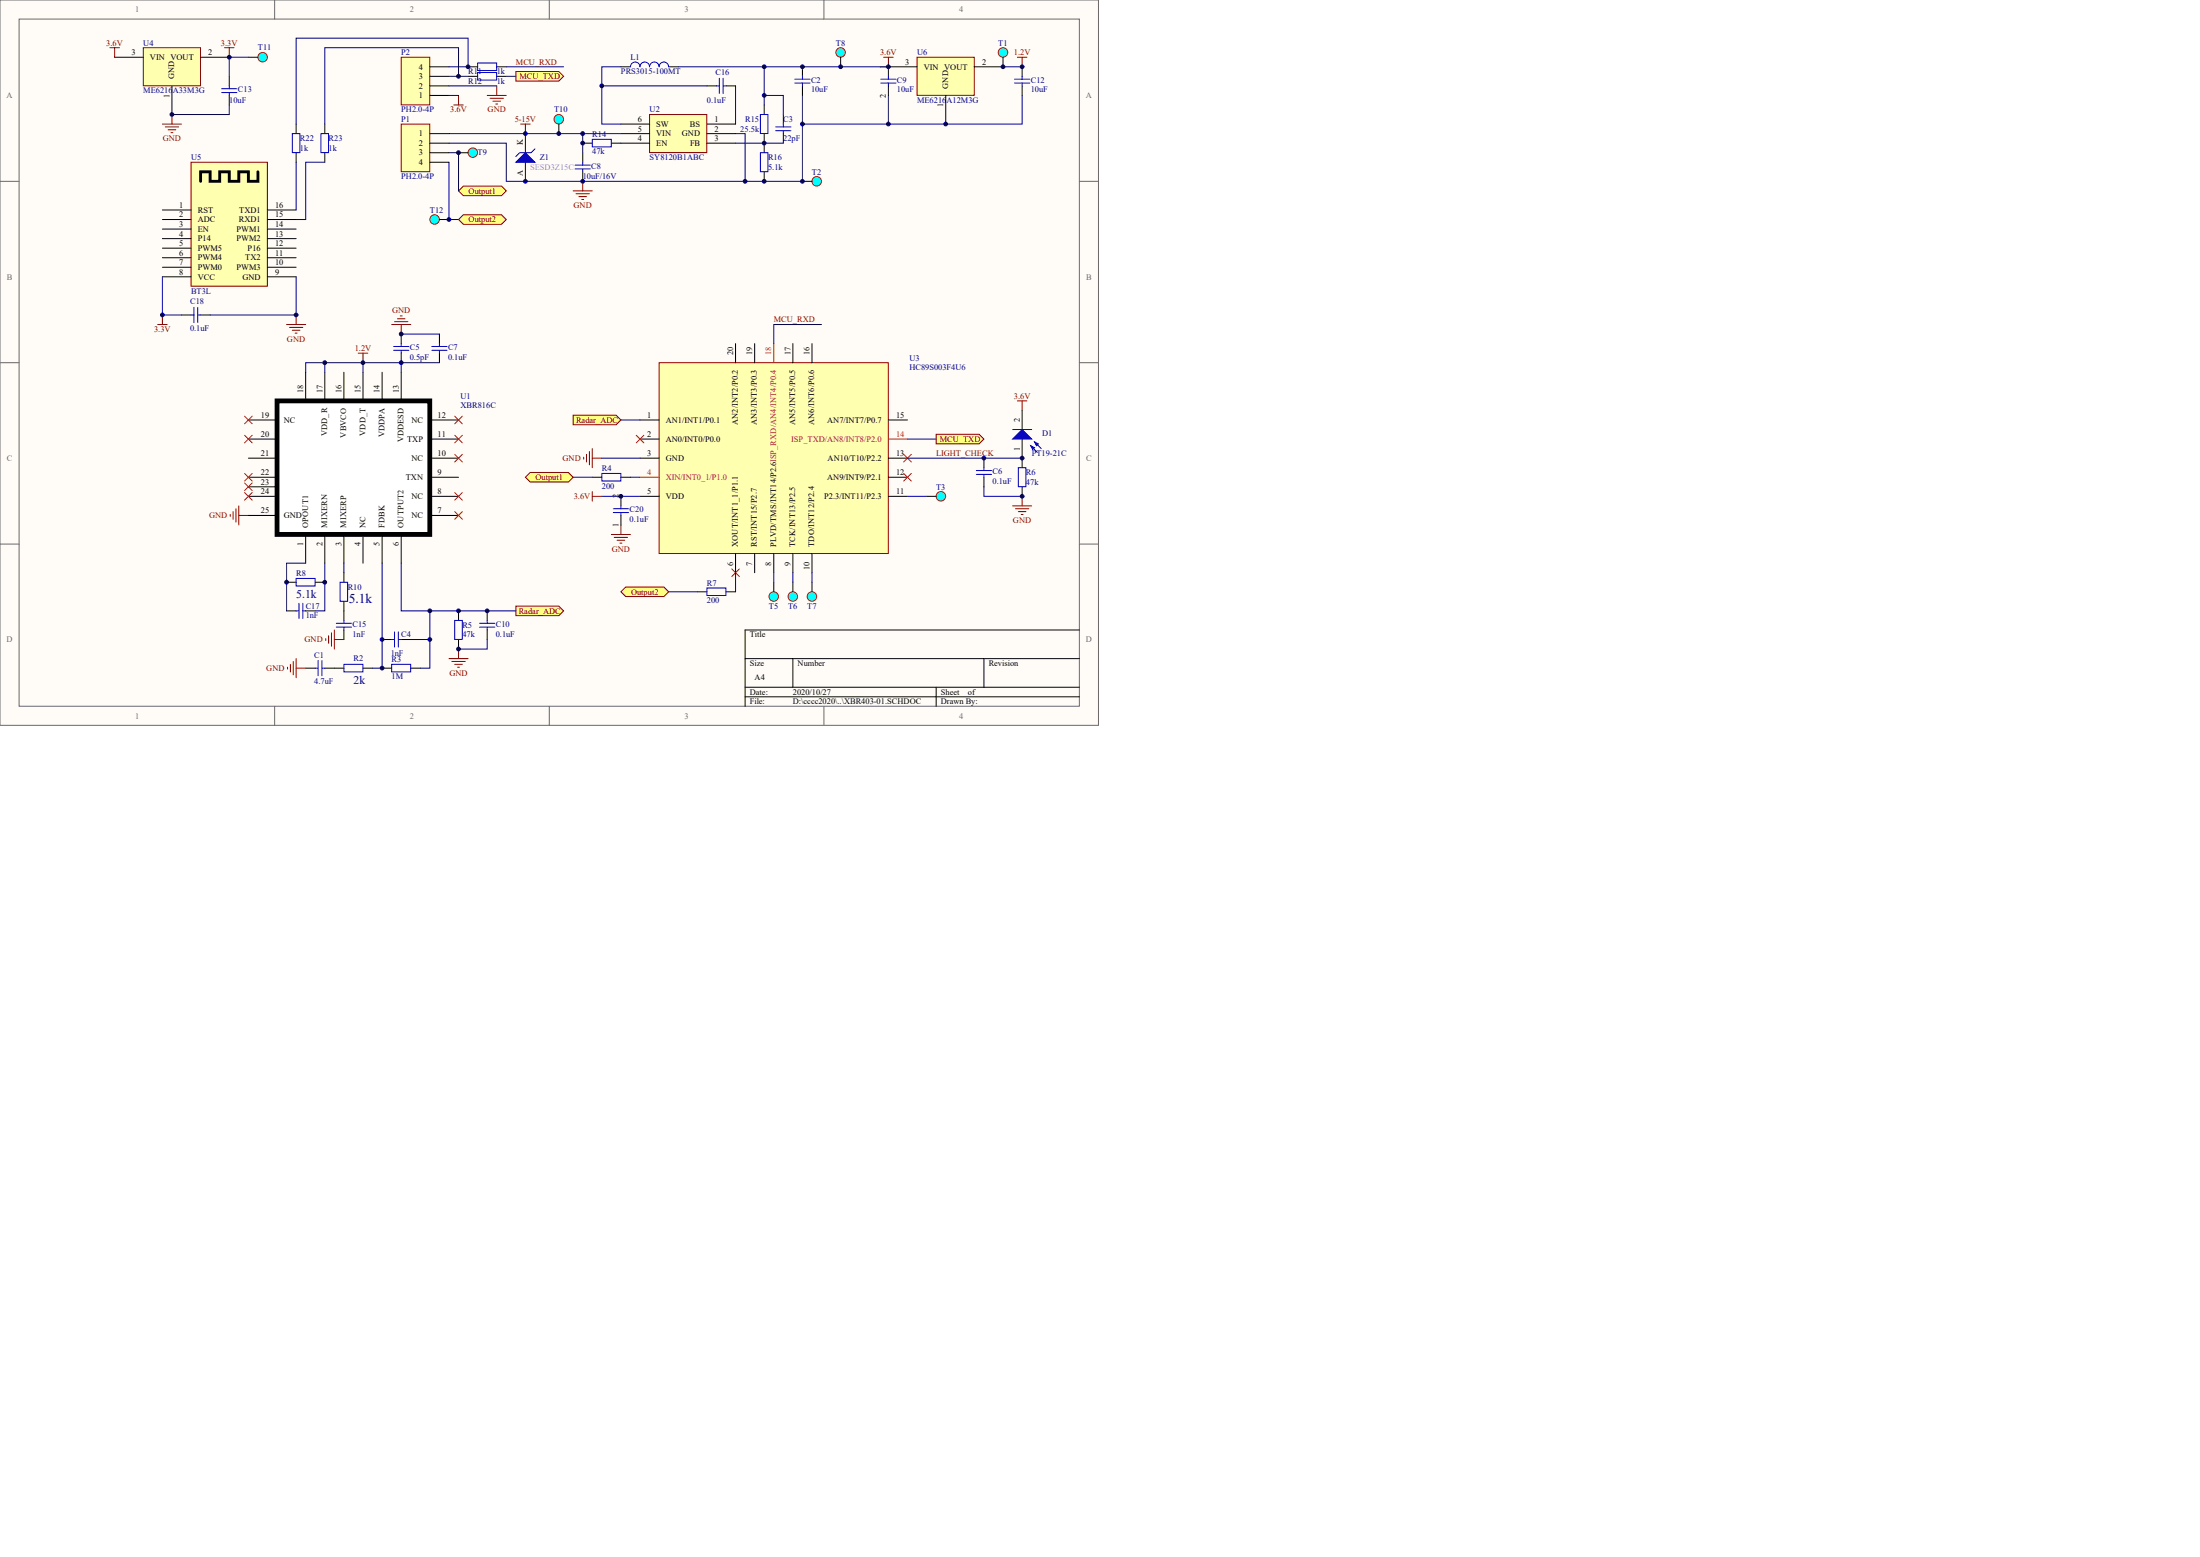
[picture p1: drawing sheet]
<svg xmlns="http://www.w3.org/2000/svg" width="840mm" height="594mm" viewBox="0 0 840 594" stroke-linecap="round" stroke-linejoin="round" font-family="sans-serif">
<g fill="#fffcf8" stroke="#696969" stroke-width=".38">
<path d="M0 0h419.2v276.8h-419.2z"/>
<path d="M7.3 7.3h404.6v262.2h-404.6z"/>
</g>
<path d="M104.8 0v7.3M209.6 0v7.3M314.4 0v7.3M0 69.2h7.3M412 69.2h7.3M0 138.4h7.3M412 138.4h7.3M0 207.6h7.3M412 207.6h7.3M104.8 269.5v7.3M209.6 269.5v7.3M314.4 269.5v7.3" fill="none" stroke="#696969" stroke-width=".38"/>
<g fill="none" stroke="#000" stroke-width=".38">
<path d="M339 25.5v3.6M339 32.8v3.6M153.1 127.5v3.6M153.1 134.8v3.6M237 189.4v3.6M237 196.7v3.6M116.7 254.9h3.6M124 254.9h7.2M138.5 254.9h3.7M145.8 254.9h3.7M145.8 244h3.7M153.1 244h3.7"/>
<path d="M156.8 254.9h3.6M284.4 251.3h127.6M302.6 251.3v10.9M375.5 251.3v10.9M412 240.4h-127.6v29.1M284.4 262.2h127.6M284.4 265.9h127.6M357.3 262.2v7.3"/>
</g>
<g fill="none" stroke="#800000" stroke-width=".38">
<path d="M136.7 134.8h3.7M138.5 134.8v3.6M149.5 123.8h7.3M150.6 122.7h5.1M151.7 121.6h2.9M152.8 120.5h.7M153.1 123.8v3.7M222.8 174.4v.8M223.8 173.4v2.9M224.9 172.3v5.1M226 171.2v7.3M226 174.8h3.7"/>
<path d="M87.9 196.3v.7M89 195.2v2.9M90 194.1v5.1M91.1 193v7.3M91.1 196.7h3.7M109.7 254.6v.7M110.8 253.5v2.9M111.9 252.4v5.1M113 251.3v7.3M113 254.9h3.7"/>
</g>
<g fill="none" stroke="#00f" stroke-width=".38">
<path d="M336.1 31.7h5.9M336.1 30.2h5.9M339 29.1v1.1M339 31.7v1.1M150.2 132.2h5.8M150.2 133.7h5.8M153.1 131.1v1.1M153.1 133.7v1.1M234.1 194.1h5.8M234.1 195.6h5.8M237 193v1.1M237 195.6v1.1"/>
<path d="M120.3 254.9h1.1M121.4 252v5.9M122.9 252v5.9M122.9 254.9h1.1M131.2 253.5h7.3v2.9h-7.3zM149.5 253.5h7.2v2.9h-7.2zM149.5 244h1.1M150.6 241.1v5.8M152 241.1v5.8M152 244h1.1"/>
</g>
<path d="M350 21.8h21.8v14.6h-21.8z" fill="#ffffb0" stroke="#800000" stroke-width=".38"/>
<g fill="none" stroke="#000" stroke-width=".38">
<path d="M339 25.5h11M360.9 36.4v10.9M371.9 25.5h10.9M390.1 25.5v3.6M390.1 32.8v3.6M222.4 58.3v3.6M222.4 65.6v3.6M167.7 127.5v3.6M167.7 134.8v3.6M116.7 142v11M390.1 156.6v7.3M94.8 167.5h10.9"/>
<path d="M94.8 174.8h10.9M390.1 167.5v11M94.8 182.1h10.9M94.8 185.7h10.9M94.8 189.4h10.9M390.1 185.7v3.7M131.2 218.5v3.7M109.4 222.2h3.6M109.4 233.1h3.6M116.7 233.1h3.6M120.3 222.2h3.7M131.2 229.4v7.3"/>
<path d="M131.2 240.4v3.6"/>
</g>
<g fill="none" stroke="#00f" stroke-width=".38">
<path d="M387.2 31.7h5.8M387.2 30.2h5.8M390.1 29.1v1.1M390.1 31.7v1.1M219.5 64.5h5.8M219.5 63h5.8M222.4 61.9v1.1M222.4 64.5v1.1M164.8 132.2h5.8M164.8 133.7h5.8M167.7 131.1v1.1M167.7 133.7v1.1"/>
<path d="M386.4 163.9h7.3M388.6 178.5h2.9v7.2h-2.9zM393.4 170.1l2.5 2.5M394.8 168.6l2.6 2.6M113 220.7h7.3v2.9h-7.3zM113 233.1h1.1M114.1 230.2v5.8M115.6 230.2v5.8M115.6 233.1h1.1M128.3 237.8h5.9M128.3 239.3h5.9M129.8 222.2h2.9v7.2h-2.9z"/>
<path d="M131.2 236.7v1.1M131.2 239.3v1.1"/>
</g>
<g fill="#00f" stroke="#00f" stroke-width=".38">
<path d="M386.4 167.5l3.7-3.6 3.6 3.6z"/>
<path d="M394.8 168.6l1.5 .8-.7 .7z"/>
<path d="M393.4 170.1l1.4 .7-.7 .7z"/>
</g>
<g fill="none" stroke="#800000" stroke-width=".38">
<path d="M337.2 21.8h3.7M339 21.8v3.7M388.3 21.8h3.6M390.1 21.8v3.7M218.7 72.8h7.3M219.8 73.9h5.1M220.9 75h2.9M222 76.1h.8M222.4 69.2v3.6M386.4 193h7.3M387.5 194.1h5.1M388.6 195.2h2.9"/>
<path d="M389.7 196.3h.8M390.1 189.4v3.6M124.3 243.6v.8M125.4 242.6v2.9M126.5 241.5v5.1M127.6 240.4v7.3M127.6 244h3.6"/>
</g>
<path d="M339 36.4v10.9h51.1v-10.9M382.8 25.5h7.3M153.1 127.5h14.6M116.7 214.9h-7.3v18.2M124 214.9v18.2h-3.7M131.2 214.9v3.6M145.8 214.9v40h-3.6M153.1 214.9v18.2h11v21.8h-3.7" fill="none" stroke="#000080" stroke-width=".38"/>
<path d="M105.7 153h58.3v50.9h-58.3z" fill="#fff" stroke="#000" stroke-width="1.8"/>
<g fill="none" stroke="#000" stroke-width=".38">
<path d="M237 25.5h3.6M255.2 25.5h3.6M269.8 32.8h3.6M277.1 32.8h3.6M306.2 25.5v3.6M306.2 32.8v3.6M222.4 54.6h3.6M233.3 54.6h3.7M291.7 40.1v3.6M291.7 51v7.3M291.7 65.6v3.6M124 142v11"/>
<path d="M131.2 142v11M138.5 142v11M145.8 142v11M153.1 142v11M94.8 160.2h10.9M164.1 174.8h10.9M164.1 167.5h10.9M164.1 160.2h10.9M94.8 196.7h10.9M164.1 196.7h10.9M164.1 189.4h10.9M164.1 182.1h10.9"/>
<path d="M116.7 204v10.9M124 204v10.9M131.2 204v10.9M138.5 204v10.9M145.8 204v10.9M153.1 204v10.9"/>
</g>
<path d="M237 25.5h-7.3v7.3h40.1M258.8 25.5h80.2M280.7 32.8v14.5M306.2 47.3h32.8M124 138.4h-7.3v3.6M156.8 244h7.3" fill="none" stroke="#000080" stroke-width=".38"/>
<g fill="none" stroke="#00f" stroke-width=".38">
<path d="M251.5 25.5a1.82 1.82 0 0 0-1.8-1.8 1.82 1.82 0 0 0-1.8 1.8 1.82 1.82 0 0 0-1.9-1.8 1.82 1.82 0 0 0-1.8 1.8 1.8 1.8 0 0 0-1.8-1.8 1.8 1.8 0 0 0-1.8 1.8M255.2 25.5a1.8 1.8 0 0 0-1.8-1.8 1.8 1.8 0 0 0-1.8 1.8M273.4 32.8h1.1M274.5 29.9v5.8M276 29.9v5.8M276 32.8h1.1M303.3 31.7h5.9M303.3 30.2h5.9M306.2 29.1v1.1M306.2 31.7v1.1M226 53.2h7.3v2.8h-7.3zM290.2 43.7h2.9v7.2h-2.9z"/>
<path d="M290.2 58.3h2.9v7.2h-2.9z"/>
</g>
<path d="M247.9 43.7h21.8v14.5h-21.8z" fill="#ffffb0" stroke="#800000" stroke-width=".38"/>
<path d="M237 47.3h10.9M237 51h10.9M237 54.6h10.9M269.8 47.3h10.9M269.8 51h10.9M269.8 54.6h10.9M375.5 174.8v3.7M375.5 182.1v3.6M175 233.1v3.6M185.9 233.1v3.6M175 244v3.7M185.9 240.4v3.6" fill="none" stroke="#000" stroke-width=".38"/>
<path d="M229.7 32.8v14.5h7.3M291.7 25.5v14.6M280.7 51h3.7v18.2M375.5 185.7v3.7h14.6M185.9 244v3.7h-10.9" fill="none" stroke="#000080" stroke-width=".38"/>
<path d="M372.6 179.5h5.8M375.5 178.5v1M372.6 181h5.8M375.5 181v1.1M173.5 236.7h2.9v7.3h-2.9zM183 239.3h5.8M183 237.8h5.8M185.9 236.7v1.1M185.9 239.3v1.1" fill="none" stroke="#00f" stroke-width=".38"/>
<path d="M171.3 251.3h7.3M172.4 252.4h5.1M173.5 253.5h3M174.6 254.6h.8M175 247.7v3.6" fill="none" stroke="#800000" stroke-width=".38"/>
<path d="M251.6 138.4h87.4v72.8h-87.4z" fill="#ffffb0" stroke="#800000" stroke-width=".38"/>
<g fill="none" stroke="#000" stroke-width=".38">
<path d="M280.7 131.1v7.3M288 131.1v7.3M302.6 131.1v7.3M309.9 131.1v7.3M244.3 160.2h7.3M244.3 167.5h7.3M244.3 174.8h7.3M339 160.2h7.3M339 174.8h7.3M244.3 189.4h7.3M339 189.4h7.3M339 182.1h7.3"/>
<path d="M280.7 211.2v7.3M288 211.2v7.3M295.3 211.2v7.3M302.6 211.2v7.3M309.9 211.2v7.3"/>
</g>
<path d="M295.3 131.1v7.3M339 167.5h7.3M244.3 182.1h7.3" fill="none" stroke="#ee0e22" stroke-width=".38"/>
<path d="M226 187.6v3.6M226 189.4h3.7" fill="none" stroke="#800000" stroke-width=".38"/>
<path d="M229.7 174.8h14.6M229.7 189.4h14.6M240.6 182.1h3.7" fill="none" stroke="#000080" stroke-width=".38"/>
<path d="M175 72.8l1.8-1.8h14.6l1.8 1.8-1.8 1.9h-14.6z" fill-rule="evenodd" fill="#ffff80" stroke="#800000" stroke-width=".38"/>
<path d="M226 182.1h3.7M237 182.1h3.6" fill="none" stroke="#000" stroke-width=".38"/>
<path d="M229.7 180.6h7.2v2.9h-7.2z" fill="none" stroke="#00f" stroke-width=".38"/>
<path d="M198.7 47.3h3.6M200.5 47.3v3.7" fill="none" stroke="#800000" stroke-width=".38"/>
<path d="M357.3 165.7h16.4l1.8 1.8-1.8 1.9h-16.4z" fill-rule="evenodd" fill="#ffff80" stroke="#800000" stroke-width=".38"/>
<path d="M346.3 167.5h11" fill="none" stroke="#000080" stroke-width=".38"/>
<path d="M196.9 27.3h16.4l1.8 1.8-1.8 1.9h-16.4z" fill-rule="evenodd" fill="#ffff80" stroke="#800000" stroke-width=".38"/>
<path d="M171.3 29.1h7.3" fill="none" stroke="#000080" stroke-width=".38"/>
<path d="M196.9 231.3h16.4l1.8 1.8-1.8 1.8h-16.4z" fill-rule="evenodd" fill="#ffff80" stroke="#800000" stroke-width=".38"/>
<path d="M164.1 233.1h32.8" fill="none" stroke="#000080" stroke-width=".38"/>
<path d="M218.7 158.4h16.4l1.9 1.8-1.9 1.9h-16.4z" fill-rule="evenodd" fill="#ffff80" stroke="#800000" stroke-width=".38"/>
<path d="M193.2 29.1h3.7M291.7 36.4h7.2v7.3M171.3 51h65.7M280.7 54.6h18.2M237 160.2h7.3" fill="none" stroke="#000080" stroke-width=".38"/>
<g fill="none" stroke="#f00" stroke-width=".38">
<path d="M93.3 158.8l2.9 2.9M96.2 158.8l-2.9 2.9M173.5 158.8l3 2.9M176.5 158.8l-3 2.9M93.3 166.1l2.9 2.9M96.2 166.1l-2.9 2.9M173.5 173.4l3 2.9M173.5 166.1l3 2.9M176.5 173.4l-3 2.9M176.5 166.1l-3 2.9M242.8 166.1l2.9 2.9M245.7 166.1l-2.9 2.9"/>
<path d="M344.9 173.4l2.9 2.9M347.8 173.4l-2.9 2.9M93.3 180.6l2.9 3M93.3 184.3l2.9 2.9M93.3 187.9l2.9 2.9M96.2 180.6l-2.9 3M96.2 184.3l-2.9 2.9M96.2 187.9l-2.9 2.9M173.5 195.2l3 2.9M173.5 187.9l3 2.9M176.5 195.2l-3 2.9M176.5 187.9l-3 2.9"/>
<path d="M344.9 180.6l2.9 3M347.8 180.6l-2.9 3M279.3 217.1l2.9 2.9M282.2 217.1l-2.9 2.9"/>
</g>
<path d="M178.6 29.1h3.7M178.6 25.5h3.7M189.6 29.1h3.6M189.6 25.5h3.6M298.9 43.7v3.6M298.9 51v3.6" fill="none" stroke="#000" stroke-width=".38"/>
<path d="M182.3 27.7h7.2v2.9h-7.2zM182.3 24h7.2v2.9h-7.2zM296 48.4h5.9M296 49.9h5.9M298.9 47.3v1.1M298.9 49.9v1.1" fill="none" stroke="#00f" stroke-width=".38"/>
<circle cx="382.8" cy="20" r="1.8" fill="#0ff" stroke="#bf0000" stroke-width=".38"/>
<path d="M382.8 21.8v3.7" fill="none" stroke="#000" stroke-width=".38"/>
<circle cx="311.7" cy="69.2" r="1.8" fill="#0ff" stroke="#bf0000" stroke-width=".38"/>
<path d="M306.2 69.2h3.7" fill="none" stroke="#000" stroke-width=".38"/>
<circle cx="295.3" cy="227.6" r="1.8" fill="#0ff" stroke="#bf0000" stroke-width=".38"/>
<path d="M295.3 222.2v3.6" fill="none" stroke="#000" stroke-width=".38"/>
<circle cx="302.6" cy="227.6" r="1.8" fill="#0ff" stroke="#bf0000" stroke-width=".38"/>
<path d="M302.6 222.2v3.6" fill="none" stroke="#000" stroke-width=".38"/>
<circle cx="309.9" cy="227.6" r="1.8" fill="#0ff" stroke="#bf0000" stroke-width=".38"/>
<path d="M309.9 222.2v3.6" fill="none" stroke="#000" stroke-width=".38"/>
<circle cx="359.1" cy="189.4" r="1.8" fill="#0ff" stroke="#bf0000" stroke-width=".38"/>
<path d="M353.6 189.4h3.7" fill="none" stroke="#000" stroke-width=".38"/>
<path d="M346.3 189.4h7.3M295.3 218.5v3.7M302.6 218.5v3.7M309.9 218.5v3.7" fill="none" stroke="#000080" stroke-width=".38"/>
<circle cx="320.8" cy="20" r="1.8" fill="#0ff" stroke="#bf0000" stroke-width=".38"/>
<path d="M320.8 21.8v3.7" fill="none" stroke="#000" stroke-width=".38"/>
<path d="M72.9 61.9h29.1v47.3h-29.1z" fill="#ffffb0" stroke="#800000" stroke-width=".38"/>
<g fill="none" stroke="#000" stroke-width=".38">
<path d="M87.5 29.1v3.7M87.5 36.4v3.7M62 80.1h10.9M62 83.8h10.9M62 87.4h10.9M62 91h10.9M62 94.7h10.9M62 98.3h10.9M102.1 80.1h10.9M102.1 83.8h10.9M102.1 87.4h10.9M102.1 91h10.9"/>
<path d="M102.1 94.7h10.9M102.1 98.3h10.9M62 102h10.9M62 105.6h10.9M102.1 102h10.9M102.1 105.6h10.9M69.3 120.2h3.6M76.6 120.2h3.6"/>
</g>
<path d="M98.4 65.6v3.6h-3.6v-3.6h-3.7v3.6h-3.6v-3.6h-3.6v3.6h-3.7v-3.6h-3.6v3.6" fill="none" stroke="#000" stroke-width="1.1"/>
<g fill="none" stroke="#800000" stroke-width=".38">
<path d="M41.9 18.2h3.7M43.7 18.2v3.6M85.7 18.2h3.6M87.5 18.2v3.6M185.9 36.4h7.3M187 37.5h5.1M188.1 38.6h2.9M189.2 39.7h.7M189.6 32.8v3.6M62 47.3h7.3M63.1 48.4h5.1M64.2 49.5h2.9"/>
<path d="M65.3 50.6h.7M65.6 43.7v3.6M60.2 123.8h3.6M62 120.2v3.6M109.4 123.8h7.3M110.5 124.9h5.1M111.6 126h2.9M112.7 127.1h.7M113 120.2v3.6"/>
</g>
<path d="M84.6 35.3h5.8M84.6 33.9h5.8M87.5 32.8v1.1M87.5 35.3v1.1M74 117.3v5.8M75.5 117.3v5.8M72.9 120.2h1.1M75.5 120.2h1.1" fill="none" stroke="#00f" stroke-width=".38"/>
<path d="M171.3 32.8h18.3M62 105.6v14.6h7.3M113 105.6v14.6h-32.8" fill="none" stroke="#000080" stroke-width=".38"/>
<path d="M153.1 21.8h10.9v18.2h-10.9z" fill="#ffffb0" stroke="#800000" stroke-width=".38"/>
<path d="M164.1 36.4h7.2M164.1 32.8h7.2M164.1 29.1h7.2M164.1 25.5h7.2M113 47.3v3.7M113 58.3v3.6M124 47.3v3.7M124 58.3v3.6M200.5 51v7.3M200.5 61.9v7.3" fill="none" stroke="#000" stroke-width=".38"/>
<path d="M175 36.4v3.7M173.2 40.1h3.6M233.3 204h7.3M234.4 205h5.1M235.5 206.1h2.9M236.6 207.2h.7M237 200.3v3.7" fill="none" stroke="#800000" stroke-width=".38"/>
<path d="M171.3 25.5h7.3v-10.9h-65.6v32.7M171.3 36.4h3.7M175 29.1v-10.9h-51v29.1M306.2 36.4v32.8h-113v-14.6h-21.9M222.4 51v7.3M113 61.9v18.2M124 61.9h-7.3v21.9h-3.7M167.7 138.4h-14.6v3.6" fill="none" stroke="#000080" stroke-width=".38"/>
<path d="M111.6 51h2.8v7.2h-2.8zM122.5 51h2.9v7.2h-2.9zM204.2 56.8l-1.5 1.5h-4.4l-1.4 1.4" fill="none" stroke="#00f" stroke-width=".38"/>
<path d="M196.9 61.9l3.6-3.6 3.7 3.6z" fill="#00f" stroke="#00f" stroke-width=".38"/>
<circle cx="100.2" cy="21.8" r="1.8" fill="#0ff" stroke="#bf0000" stroke-width=".38"/>
<path d="M94.8 21.8h3.6" fill="none" stroke="#000" stroke-width=".38"/>
<path d="M94.8 21.8h-7.3v7.3" fill="none" stroke="#000080" stroke-width=".38"/>
<circle cx="213.3" cy="45.5" r="1.8" fill="#0ff" stroke="#bf0000" stroke-width=".38"/>
<path d="M213.3 47.3v3.7" fill="none" stroke="#000" stroke-width=".38"/>
<path d="M87.5 40.1v3.6h-21.9" fill="none" stroke="#000080" stroke-width=".38"/>
<circle cx="180.4" cy="58.2" r="1.8" fill="#0ff" stroke="#bf0000" stroke-width=".38"/>
<path d="M175 58.3h3.6" fill="none" stroke="#000" stroke-width=".38"/>
<path d="M346.3 174.8h43.8" fill="none" stroke="#000080" stroke-width=".38"/>
<path d="M388.3 153h3.6M390.1 153v3.6" fill="none" stroke="#800000" stroke-width=".38"/>
<path d="M153.1 47.3h10.9v18.2h-10.9z" fill="#ffffb0" stroke="#800000" stroke-width=".38"/>
<path d="M164.1 51h7.2M164.1 54.6h7.2M164.1 58.3h7.2M164.1 61.9h7.2" fill="none" stroke="#000" stroke-width=".38"/>
<path d="M171.3 58.3h3.7v14.5M171.3 61.9v21.9h3.7" fill="none" stroke="#000080" stroke-width=".38"/>
<path d="M175 83.8l1.8-1.9h14.6l1.8 1.9-1.8 1.8h-14.6z" fill-rule="evenodd" fill="#ffff80" stroke="#800000" stroke-width=".38"/>
<circle cx="165.9" cy="83.7" r="1.8" fill="#0ff" stroke="#bf0000" stroke-width=".38"/>
<path d="M167.7 83.8h3.6M266.1 225.8h3.7M277.1 225.8h3.6" fill="none" stroke="#000" stroke-width=".38"/>
<path d="M269.8 224.3h7.2v2.9h-7.2z" fill="none" stroke="#00f" stroke-width=".38"/>
<path d="M280.7 218.5v7.3M255.2 225.8h10.9" fill="none" stroke="#000080" stroke-width=".38"/>
<path d="M237 225.8l1.8-1.8h14.6l1.8 1.8-1.8 1.8h-14.6z" fill-rule="evenodd" fill="#ffff80" stroke="#800000" stroke-width=".38"/>
<path d="M193.2 25.5h21.9M313.5 123.8h-18.2v7.3" fill="none" stroke="#000080" stroke-width=".38"/>
<path d="M54.7 18.2h21.8v14.5h-21.8z" fill="#ffffb0" stroke="#800000" stroke-width=".38"/>
<path d="M43.7 21.8h11M65.6 32.8v10.9M76.6 21.8h10.9" fill="none" stroke="#000" stroke-width=".38"/>
<path d="M138.5 138.4v3.6M153.1 138.4h-29.1v3.6" fill="none" stroke="#000080" stroke-width=".38"/>
<path d="M200.5 182.1l1.8-1.8h14.6l1.8 1.8-1.8 1.8h-14.6z" fill-rule="evenodd" fill="#ffff80" stroke="#800000" stroke-width=".38"/>
<path d="M218.7 182.1h7.3" fill="none" stroke="#000080" stroke-width=".38"/>
<g fill="#000080" stroke="#000080" stroke-width=".38">
<circle cx="62" cy="120.2" r=".71"/>
<circle cx="65.6" cy="43.7" r=".71"/>
<circle cx="87.5" cy="21.8" r=".71"/>
<circle cx="109.4" cy="222.1" r=".71"/>
<circle cx="113" cy="120.2" r=".71"/>
<circle cx="123.9" cy="222.1" r=".71"/>
<circle cx="123.9" cy="138.4" r=".71"/>
<circle cx="138.5" cy="138.4" r=".71"/>
<circle cx="145.8" cy="254.9" r=".71"/>
<circle cx="145.8" cy="244" r=".71"/>
<circle cx="153.1" cy="138.4" r=".71"/>
<circle cx="153.1" cy="127.4" r=".71"/>
<circle cx="164" cy="244" r=".71"/>
<circle cx="164" cy="233.1" r=".71"/>
<circle cx="171.3" cy="83.7" r=".71"/>
<circle cx="175" cy="247.6" r=".71"/>
<circle cx="175" cy="233.1" r=".71"/>
<circle cx="175" cy="58.2" r=".71"/>
<circle cx="175" cy="29.1" r=".71"/>
<circle cx="178.6" cy="25.5" r=".71"/>
<circle cx="185.9" cy="233.1" r=".71"/>
<circle cx="200.5" cy="69.2" r=".71"/>
<circle cx="200.5" cy="51" r=".71"/>
<circle cx="213.3" cy="51" r=".71"/>
<circle cx="222.4" cy="69.2" r=".71"/>
<circle cx="222.4" cy="54.6" r=".71"/>
<circle cx="222.4" cy="51" r=".71"/>
<circle cx="229.7" cy="32.8" r=".71"/>
<circle cx="237" cy="189.4" r=".71"/>
<circle cx="284.3" cy="69.2" r=".71"/>
<circle cx="291.6" cy="69.2" r=".71"/>
<circle cx="291.6" cy="54.6" r=".71"/>
<circle cx="291.6" cy="36.4" r=".71"/>
<circle cx="291.6" cy="25.5" r=".71"/>
<circle cx="306.2" cy="69.2" r=".71"/>
<circle cx="306.2" cy="47.3" r=".71"/>
<circle cx="306.2" cy="25.5" r=".71"/>
<circle cx="320.8" cy="25.5" r=".71"/>
<circle cx="339" cy="47.3" r=".71"/>
<circle cx="339" cy="25.5" r=".71"/>
<circle cx="360.9" cy="47.3" r=".71"/>
<circle cx="375.5" cy="174.8" r=".71"/>
<circle cx="382.8" cy="25.5" r=".71"/>
<circle cx="390.1" cy="189.4" r=".71"/>
<circle cx="390.1" cy="174.8" r=".71"/>
<circle cx="390.1" cy="25.5" r=".71"/>
</g>
<text font-size="5.1" fill="#000080" x="133.1" y="230">5.1k</text>
<g font-size="4.5" fill="#000080">
<text x="113" y="228.3">5.1k</text>
<text x="134.9" y="261.1">2k</text>
</g>
<g font-size="3.2" fill="#696969">
<text x="51.6" y="4.7">1</text>
<text x="156.4" y="4.7">2</text>
<text x="261.3" y="4.7">3</text>
<text x="366.1" y="4.7">4</text>
<text x="2.5" y="37.4">A</text>
<text x="414.4" y="37.4">A</text>
<text x="2.6" y="106.6">B</text>
<text x="414.6" y="106.6">B</text>
<text x="2.6" y="175.8">C</text>
<text x="414.6" y="175.8">C</text>
<text x="2.5" y="245">D</text>
<text x="414.4" y="245">D</text>
<text x="51.6" y="274.2">1</text>
<text x="156.4" y="274.2">2</text>
<text x="261.3" y="274.2">3</text>
<text x="366.1" y="274.2">4</text>
</g>
<g font-size="3.2" fill="#800000">
<text x="40.6" y="17.4">3.6V</text>
<text x="84.3" y="17.4">3.3V</text>
<text x="335.9" y="21.1">3.6V</text>
<text x="386.9" y="21.1">1.2V</text>
<text x="196.9" y="24.7">MCU_RXD</text>
<text x="198.2" y="30.2">MCU_TXD</text>
<text x="171.8" y="42.9">3.6V</text>
<text x="186.1" y="42.9">GND</text>
<text x="196.4" y="46.6">5-15V</text>
<text x="62.1" y="53.8">GND</text>
<text x="178.9" y="73.9">Output1</text>
<text x="218.9" y="79.3">GND</text>
<text x="178.9" y="84.8">Output2</text>
<text x="149.6" y="119.4">GND</text>
<text x="295.3" y="123">MCU_RXD</text>
<text x="58.8" y="126.7">3.3V</text>
<text x="109.5" y="130.3">GND</text>
<text x="135.4" y="134">1.2V</text>
<text x="386.9" y="152.2">3.6V</text>
<text x="219.8" y="161.3">Radar_ADC</text>
<text x="358.6" y="168.6">MCU_TXD</text>
<text x="214.7" y="175.8">GND</text>
<text x="357.3" y="174">LIGHT_CHECK</text>
<text x="204.4" y="183.1">Output1</text>
<text x="219" y="190.4">3.6V</text>
<text x="79.8" y="197.7">GND</text>
<text x="386.6" y="199.5">GND</text>
<text x="233.5" y="210.4">GND</text>
<text x="240.8" y="226.8">Output2</text>
<text x="198" y="234.1">Radar_ADC</text>
<text x="116.2" y="245">GND</text>
<text x="101.6" y="256">GND</text>
<text x="171.5" y="257.8">GND</text>
</g>
<g font-size="3.2" fill="#000080">
<text x="54.7" y="17.4">U4</text>
<text x="319" y="17.4">T8</text>
<text x="381" y="17.4">T1</text>
<text x="98.4" y="19.2">T11</text>
<text x="153.1" y="21.1">P2</text>
<text x="240.6" y="22.9">L1</text>
<text x="350" y="21.1">U6</text>
<text x="178.6" y="28.3">R11</text>
<text x="189.6" y="28.3">1k</text>
<text x="237" y="28.3">PRS3015-100MT</text>
<text x="273.1" y="28.7">C16</text>
<text x="54.7" y="35.6">ME6216A33M3G</text>
<text x="90.8" y="35.3">C13</text>
<text x="178.6" y="32">R12</text>
<text x="189.6" y="32">1k</text>
<text x="309.5" y="35.3">10uF</text>
<text x="309.5" y="31.6">C2</text>
<text x="342.3" y="35.3">10uF</text>
<text x="342.3" y="31.6">C9</text>
<text x="393.4" y="35.3">10uF</text>
<text x="393.4" y="31.6">C12</text>
<text x="87.5" y="39.3">10uF</text>
<text x="269.8" y="39.3">0.1uF</text>
<text x="350" y="39.3">ME6216A12M3G</text>
<text x="153.1" y="42.9">PH2.0-4P</text>
<text x="153.1" y="46.6">P1</text>
<text x="211.5" y="42.9">T10</text>
<text x="247.9" y="42.9">U2</text>
<text x="284.4" y="46.6">R15</text>
<text x="298.9" y="46.6">C3</text>
<text x="114.5" y="53.8">R22</text>
<text x="125.4" y="53.8">R23</text>
<text x="226" y="52.4">R14</text>
<text x="282.5" y="50.2">25.5k</text>
<text x="298.9" y="53.8">22pF</text>
<text x="114.5" y="57.5">1k</text>
<text x="125.4" y="57.5">1k</text>
<text x="182.3" y="59.3">T9</text>
<text x="226" y="58.9">47k</text>
<text x="72.9" y="61.1">U5</text>
<text x="206" y="61.1">Z1</text>
<text x="225.7" y="64.4">C8</text>
<text x="247.9" y="61.1">SY8120B1ABC</text>
<text x="293.1" y="64.8">5.1k</text>
<text x="293.1" y="61.1">R16</text>
<text x="153.1" y="68.4">PH2.0-4P</text>
<text x="222.4" y="68.4">10uF/16V</text>
<text x="309.9" y="66.6">T2</text>
<text x="164.1" y="81.2">T12</text>
<text x="72.9" y="112.1">BT3L</text>
<text x="72.5" y="116.1">C18</text>
<text x="72.5" y="126.3">0.1uF</text>
<text x="156.4" y="137.2">0.5pF</text>
<text x="156.4" y="133.6">C5</text>
<text x="171" y="137.2">0.1uF</text>
<text x="171" y="133.6">C7</text>
<text x="347.1" y="137.6">U3</text>
<text x="347.1" y="141.2">HC89S003F4U6</text>
<text x="175.7" y="152.2">U1</text>
<text x="175.7" y="155.8">XBR816C</text>
<text x="397.7" y="166.4">D1</text>
<text x="229.7" y="179.9">R4</text>
<text x="393.7" y="174">PT19-21C</text>
<text x="378.8" y="184.6">0.1uF</text>
<text x="378.8" y="180.9">C6</text>
<text x="391.5" y="185">47k</text>
<text x="391.5" y="181.3">R6</text>
<text x="229.7" y="186.4">200</text>
<text x="357.3" y="186.8">T3</text>
<text x="240.3" y="195.5">C20</text>
<text x="240.3" y="199.2">0.1uF</text>
<text x="113" y="219.9">R8</text>
<text x="132.7" y="225">R10</text>
<text x="269.8" y="223.6">R7</text>
<text x="116.7" y="232.3">C17</text>
<text x="269.8" y="230.1">200</text>
<text x="293.5" y="232.3">T5</text>
<text x="300.8" y="232.3">T6</text>
<text x="308.1" y="232.3">T7</text>
<text x="116.7" y="235.9">1nF</text>
<text x="134.5" y="239.2">C15</text>
<text x="176.5" y="239.6">R5</text>
<text x="189.2" y="239.2">C10</text>
<text x="134.5" y="242.9">1nF</text>
<text x="153.1" y="243.2">C4</text>
<text x="176.5" y="243.2">47k</text>
<text x="189.2" y="242.9">0.1uF</text>
<text x="119.9" y="250.9">C1</text>
<text x="149.1" y="250.1">1nF</text>
<text x="134.9" y="252.3">R2</text>
<text x="149.5" y="252.7">R3</text>
<text x="119.9" y="261.1">4.7uF</text>
<text x="149.5" y="259.3">1M</text>
</g>
<g font-size="3.2">
<text x="50.2" y="21.1">3</text>
<text x="57.2" y="22.9">VIN VOUT</text>
<text x="79.5" y="21.1">2</text>
<text x="159.9" y="26.5">4</text>
<text x="338.1" y="26.2" transform="rotate(-90 338.1 26.2)">1</text>
<text x="345.5" y="24.7">3</text>
<text x="352.5" y="26.5">VIN VOUT</text>
<text x="374.8" y="24.7">2</text>
<text x="66.5" y="30.2" transform="rotate(-90 66.5 30.2)">GND</text>
<text x="159.9" y="33.8">2</text>
<text x="159.9" y="30.2">3</text>
<text x="361.8" y="33.9" transform="rotate(-90 361.8 33.9)">GND</text>
<text x="64.7" y="37.3" transform="rotate(-90 64.7 37.3)">1</text>
<text x="159.9" y="37.4">1</text>
<text x="338.1" y="37.3" transform="rotate(-90 338.1 37.3)">2</text>
<text x="360" y="41" transform="rotate(-90 360 41)">1</text>
<text x="243.4" y="46.6">6</text>
<text x="272.7" y="46.6">1</text>
<text x="159.9" y="52">1</text>
<text x="243.4" y="53.8">4</text>
<text x="243.4" y="50.2">5</text>
<text x="250.5" y="52">VIN</text>
<text x="250.5" y="48.4">SW</text>
<text x="260.2" y="52">GND</text>
<text x="263.3" y="48.4">BS</text>
<text x="272.7" y="50.2">2</text>
<text x="272.7" y="53.8">3</text>
<text x="159.9" y="55.7">2</text>
<text x="159.9" y="59.3">3</text>
<text x="199.6" y="55.4" transform="rotate(-90 199.6 55.4)">K</text>
<text x="250.5" y="55.7">EN</text>
<text x="263.4" y="55.7">FB</text>
<text x="159.9" y="62.9">4</text>
<text x="199.6" y="67.2" transform="rotate(-90 199.6 67.2)">A</text>
<text x="68.4" y="79.3">1</text>
<text x="68.4" y="83">2</text>
<text x="75.5" y="81.2">RST</text>
<text x="91.3" y="81.2">TXD1</text>
<text x="105" y="83">15</text>
<text x="105" y="79.3">16</text>
<text x="68.4" y="86.6">3</text>
<text x="75.5" y="84.8">ADC</text>
<text x="75.5" y="88.4">EN</text>
<text x="90.2" y="88.4">PWM1</text>
<text x="91.1" y="84.8">RXD1</text>
<text x="105" y="86.6">14</text>
<text x="68.4" y="90.3">4</text>
<text x="68.4" y="93.9">5</text>
<text x="75.5" y="92.1">P14</text>
<text x="75.5" y="95.7">PWM5</text>
<text x="90.2" y="92.1">PWM2</text>
<text x="94.5" y="95.7">P16</text>
<text x="105" y="93.9">12</text>
<text x="105" y="90.3">13</text>
<text x="68.4" y="97.5">6</text>
<text x="68.4" y="101.2">7</text>
<text x="75.5" y="99.4">PWM4</text>
<text x="93.6" y="99.4">TX2</text>
<text x="105" y="101.2">10</text>
<text x="105" y="97.5">11</text>
<text x="68.4" y="104.8">8</text>
<text x="75.5" y="103">PWM0</text>
<text x="75.5" y="106.6">VCC</text>
<text x="90.2" y="103">PWM3</text>
<text x="92.5" y="106.6">GND</text>
<text x="105" y="104.8">9</text>
<text x="279.8" y="135.5" transform="rotate(-90 279.8 135.5)">20</text>
<text x="287.1" y="135.5" transform="rotate(-90 287.1 135.5)">19</text>
<text x="301.7" y="135.5" transform="rotate(-90 301.7 135.5)">17</text>
<text x="309" y="135.5" transform="rotate(-90 309 135.5)">16</text>
<text x="115.7" y="150" transform="rotate(-90 115.7 150)">18</text>
<text x="123" y="150" transform="rotate(-90 123 150)">17</text>
<text x="130.3" y="150" transform="rotate(-90 130.3 150)">16</text>
<text x="137.6" y="150" transform="rotate(-90 137.6 150)">15</text>
<text x="144.9" y="150" transform="rotate(-90 144.9 150)">14</text>
<text x="152.2" y="150" transform="rotate(-90 152.2 150)">13</text>
<text x="99.6" y="159.5">19</text>
<text x="108.3" y="161.3">NC</text>
<text x="157" y="161.3">NC</text>
<text x="167" y="159.5">12</text>
<text x="247" y="159.5">1</text>
<text x="254.1" y="161.3">AN1/INT1/P0.1</text>
<text x="315.7" y="161.3">AN7/INT7/P0.7</text>
<text x="342" y="159.5">15</text>
<text x="389.2" y="161" transform="rotate(-90 389.2 161)">2</text>
<text x="99.6" y="166.7">20</text>
<text x="124.8" y="166.4" transform="rotate(-90 124.8 166.4)">VDD_R</text>
<text x="132.1" y="167" transform="rotate(-90 132.1 167)">VBVCO</text>
<text x="139.4" y="166.3" transform="rotate(-90 139.4 166.3)">VDD_T</text>
<text x="146.7" y="166.8" transform="rotate(-90 146.7 166.8)">VDDPA</text>
<text x="167" y="166.7">11</text>
<text x="247" y="166.7">2</text>
<text x="281.6" y="162.2" transform="rotate(-90 281.6 162.2)">AN2/INT2/P0.2</text>
<text x="288.9" y="162.2" transform="rotate(-90 288.9 162.2)">AN3/INT3/P0.3</text>
<text x="303.5" y="162.2" transform="rotate(-90 303.5 162.2)">AN5/INT5/P0.5</text>
<text x="310.8" y="162.2" transform="rotate(-90 310.8 162.2)">AN6/INT6/P0.6</text>
<text x="154" y="168.8" transform="rotate(-90 154 168.8)">VDDESD</text>
<text x="155.4" y="168.6">TXP</text>
<text x="254.1" y="168.6">AN0/INT0/P0.0</text>
<text x="389.2" y="172.1" transform="rotate(-90 389.2 172.1)">1</text>
<text x="99.6" y="174">21</text>
<text x="157" y="175.8">NC</text>
<text x="167" y="174">10</text>
<text x="247" y="174">3</text>
<text x="254.1" y="175.8">GND</text>
<text x="315.9" y="175.8">AN10/T10/P2.2</text>
<text x="342" y="174">13</text>
<text x="99.6" y="181.3">22</text>
<text x="99.6" y="185">23</text>
<text x="154.9" y="183.1">TXN</text>
<text x="167" y="181.3">9</text>
<text x="315.7" y="183.1">AN9/INT9/P2.1</text>
<text x="342" y="181.3">12</text>
<text x="99.6" y="188.6">24</text>
<text x="157" y="190.4">NC</text>
<text x="167" y="188.6">8</text>
<text x="236" y="190.1" transform="rotate(-90 236 190.1)">2</text>
<text x="247" y="188.6">5</text>
<text x="254.1" y="190.4">VDD</text>
<text x="314.6" y="190.4">P2.3/INT11/P2.3</text>
<text x="342" y="188.6">11</text>
<text x="99.6" y="195.9">25</text>
<text x="108.3" y="197.7">GND</text>
<text x="157" y="197.7">NC</text>
<text x="167" y="195.9">7</text>
<text x="117.6" y="201.4" transform="rotate(-90 117.6 201.4)">OPOUT1</text>
<text x="124.8" y="201.4" transform="rotate(-90 124.8 201.4)">MIXERN</text>
<text x="132.1" y="201.4" transform="rotate(-90 132.1 201.4)">MIXERP</text>
<text x="139.4" y="201.4" transform="rotate(-90 139.4 201.4)">NC</text>
<text x="146.7" y="201.4" transform="rotate(-90 146.7 201.4)">FDBK</text>
<text x="154" y="201.4" transform="rotate(-90 154 201.4)">OUTPUT2</text>
<text x="236" y="201.2" transform="rotate(-90 236 201.2)">1</text>
<text x="115.7" y="208.5" transform="rotate(-90 115.7 208.5)">1</text>
<text x="123" y="208.5" transform="rotate(-90 123 208.5)">2</text>
<text x="130.3" y="208.5" transform="rotate(-90 130.3 208.5)">3</text>
<text x="137.6" y="208.5" transform="rotate(-90 137.6 208.5)">4</text>
<text x="144.9" y="208.5" transform="rotate(-90 144.9 208.5)">5</text>
<text x="152.2" y="208.5" transform="rotate(-90 152.2 208.5)">6</text>
<text x="281.6" y="208.7" transform="rotate(-90 281.6 208.7)">XOUT/INT1_1/P1.1</text>
<text x="288.9" y="208.7" transform="rotate(-90 288.9 208.7)">RST/INT15/P2.7</text>
<text x="296.2" y="208.7" transform="rotate(-90 296.2 208.7)">PLVD/TMS/INT14/P2.6ISP_RXD/AN4/INT4/P0.4</text>
<text x="303.5" y="208.7" transform="rotate(-90 303.5 208.7)">TCK/INT13/P2.5</text>
<text x="310.8" y="208.7" transform="rotate(-90 310.8 208.7)">TDO/INT12/P2.4</text>
<text x="279.8" y="215.8" transform="rotate(-90 279.8 215.8)">6</text>
<text x="287.1" y="215.8" transform="rotate(-90 287.1 215.8)">7</text>
<text x="294.4" y="215.8" transform="rotate(-90 294.4 215.8)">8</text>
<text x="301.7" y="215.8" transform="rotate(-90 301.7 215.8)">9</text>
<text x="309" y="217.4" transform="rotate(-90 309 217.4)">10</text>
<text x="286.2" y="243.2">Title</text>
<text x="286.2" y="254.2">Size</text>
<text x="304.4" y="254.2">Number</text>
<text x="377.3" y="254.2">Revision</text>
<text x="288" y="259.6">A4</text>
<text x="286.2" y="265.1">Date:</text>
<text x="286.2" y="268.7">File:</text>
<text x="302.6" y="265.1">2020/10/27</text>
<text x="302.6" y="268.7">D:\cccc2020\..\XBR403-01.SCHDOC</text>
<text x="359.1" y="265.1">Sheet</text>
<text x="359.1" y="268.7">Drawn By:</text>
<text x="369.4" y="265.1">of</text>
</g>
<text font-size="3.2" fill="#f0f" x="202.3" y="64.8">SESD3Z15C</text>
<g font-size="3.2" fill="#ee0e22">
<text x="294.4" y="135.5" transform="rotate(-90 294.4 135.5)">18</text>
<text x="342" y="166.7">14</text>
<text x="302" y="168.6">ISP_TXD/AN8/INT8/P2.0</text>
<text x="247" y="181.3">4</text>
<text x="254.1" y="183.1">XIN/INT0_1/P1.0</text>
</g>
</svg>
